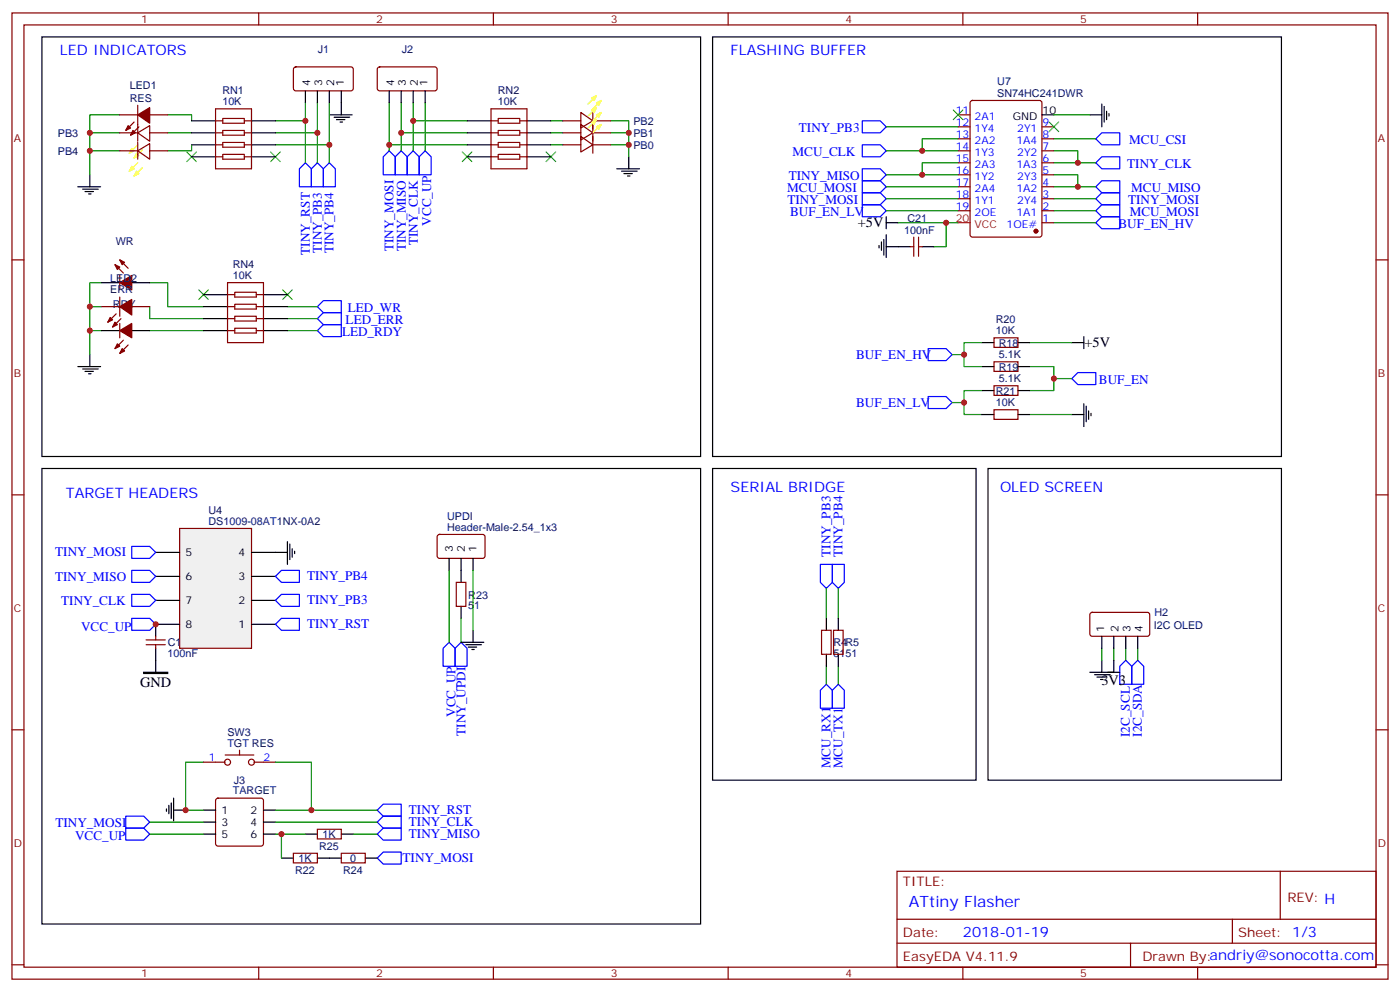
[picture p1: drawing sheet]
<svg xmlns="http://www.w3.org/2000/svg" width="412mm" height="292mm" viewBox="0 0 412 292" stroke-linecap="round" stroke-linejoin="round" font-family="sans-serif">
<g fill="none" stroke="#870000" stroke-width=".35">
<path d="M3.5 3.8h405.4v284.3h-405.4zM7.1 7.3h398.2v277.3h-398.2zM76.2 3.8v3.5M86.7 19.9l.4-.2h16.5l.5 .7-.1 5.9-.6 .4h-16.5l-.5-.7v-5.6zM111.4 19.9l.4-.2h16.5l.5 .7-.1 5.9-.6 .4h-16.5l-.5-.7v-5.6zM145.3 3.8v3.5M214.5 3.8v3.5M283.6 3.8v3.5M352.8 3.8v3.5M35.3 39.1h5.3M35.3 33.8h5.3M39.5 35.9l-2.5 2.5"/>
<path d="M40.6 39.1l3.5-2.1v4.6zM40.6 31v10.6M40.9 37.3l-2.4 2.5M44.1 39.1h5.3M44.1 33.8h5.3M63.5 39.1h2.1M63.5 35.6h2.1M63.5 32h10.6v17.7h-10.6zM65.6 38.4h6.4v1.4h-6.4zM65.6 34.9h6.4v1.4h-6.4zM72 39.1h2.1M72 35.6h2.1"/>
<path d="M144.6 39.1h2.2M144.6 35.6h2.2M144.6 32h10.6v17.7h-10.6zM146.8 38.4h6.3v1.4h-6.3zM146.8 34.9h6.3v1.4h-6.3zM153.1 39.1h2.1M153.1 35.6h2.1M165.8 39.1h5.3M165.8 35.6h5.3M171.1 33.1l3.5 2.5-3.5 2.1zM171.1 36.6l3.5 2.5-3.5 2.1zM174.6 39.1h5.3"/>
<path d="M174.6 35.6h5.3M174.6 33.1v12M282.2 33.8h3.6M282.2 37.3h3.6M286 29.8l.5-.2h19.7l.7 .4v39.1l-.4 .6-20 .1-.7-.5v-39zM306.9 37.3h3.5M35.3 44.4h5.3M40.6 44.4l3.5-2.1v4.5zM40.6 41.9v4.9M44.1 44.4h5.3M63.5 42.6h2.1M63.5 46.1h2.1"/>
<path d="M65.6 45.4h6.4v1.4h-6.4zM65.6 41.9h6.4v1.4h-6.4zM72 42.6h2.1M72 46.1h2.1M144.6 42.6h2.2M144.6 46.1h2.2M146.8 45.4h6.3v1.4h-6.3zM146.8 41.9h6.3v1.4h-6.3zM153.1 42.6h2.1M153.1 46.1h2.1M165.8 42.6h5.3M171.1 40.1l3.5 2.5-3.5 2.1z"/>
<path d="M174.6 42.6h5.3M282.2 44.4h3.6M282.2 58.5h3.6M282.2 55h3.6M282.2 51.4h3.6M282.2 47.9h3.6M282.2 40.9h3.6M306.9 44.4h3.5M306.9 58.5h3.5M306.9 55h3.5M306.9 51.4h3.5M306.9 47.9h3.5"/>
<path d="M306.9 40.9h3.5M3.5 76.5h3.6M33.9 77.9l2.4 2.5M35.3 76.5l2.4 2.5M268.1 72.6h1.1M269.2 69.8v5.6M270.6 69.8v5.6M270.6 72.6h1M282.2 62h3.6M306.9 65.5h3.5M306.9 62h3.5M405.3 76.5h3.6"/>
<path d="M30 90.2h5.3M34.2 92.4l-2.5 2.4M35.3 81.1v4.2M35.3 87.4v5.7M35.3 95.2v4.2M35.6 93.8l-2.4 2.4M38.8 90.2h5.3M67 90.2h2.1M67 86.7h2.1M67 83.2h10.6v17.6h-10.6zM67 97.3h2.1M67 93.8h2.1"/>
<path d="M69.1 96.6h6.4v1.4h-6.4zM69.1 93.1h6.4v1.4h-6.4zM69.1 89.5h6.4v1.4h-6.4zM69.1 86h6.4v1.4h-6.4zM75.5 90.2h2.1M75.5 86.7h2.1M75.5 97.3h2.1M75.5 93.8h2.1M292.8 99.4h7.1v2.8h-7.1zM36.3 100.1l-2.4 2.5M37.7 101.5l-2.4 2.5M292.8 106.5h7.1v2.8h-7.1z"/>
<path d="M292.8 113.5h7.1v2.8h-7.1zM292.8 120.6h7.1v2.8h-7.1zM3.5 145.6h3.6M129 157.5l.5-.2h12.9l.5 .7-.1 5.9-.6 .4h-13l-.4-.7v-5.6zM405.3 145.6h3.6M134.4 171.4h2.8v7h-2.8zM242 185.5h2.8v7h-2.8zM245.5 185.5h2.9v7h-2.9zM321.3 180.4l.4-.2 16.5 .1 .5 .6-.1 5.9-.6 .5-16.5-.1-.5-.7v-5.6zM3.5 214.8h3.6M405.3 214.8h3.6M60 224.3h6.3"/>
<path d="M63.7 235.1l.5-.2h12.7l.5 .2 .2 .5v12.7l-.2 .5-.5 .2h-12.7l-.5-.2-.2-.5v-12.7zM66.3 222.2h8.5M70.6 220.8v1.4M74.8 224.3h6.3M86.4 251.1h7.1v2.8h-7.1zM93.5 244.1h7v2.8h-7zM264.2 256.4h141.1v28.2h-141.1zM377.1 256.4v14.1M264.2 270.5h141.1M264.2 277.6h141.1M333 277.6v7M363 270.5v7.1"/>
<path d="M3.5 283.9h3.6M76.2 284.6v3.5M145.3 284.6v3.5M214.5 284.6v3.5M283.6 284.6v3.5M352.8 284.6v3.5M405.3 283.9h3.6"/>
<circle cx="67" cy="224.3" r=".88"/>
<circle cx="74.1" cy="224.3" r=".88"/>
</g>
<g fill="none" stroke="#000" stroke-width=".35">
<path d="M56.4 39.1h7.1M56.4 35.6h7.1M74.1 39.1h7M74.1 35.6h7M90 26.7v3.6M93.5 26.7v3.6M97 33.8h6.7M97 26.7v3.6M98.4 34.5h4.6M99.1 35.2h2.5M100.2 35.9h.7M100.5 26.7v7.1"/>
<path d="M114.7 26.7v3.6M118.2 26.7v3.6M121.7 26.7v3.6M125.2 26.7v3.6M137.6 39.1h7M137.6 35.6h7M155.2 39.1h7.1M155.2 35.6h7.1M306.9 33.8h3.5M321 33.8h3.6M324.6 30.6v6.7M325.3 31.3v4.6"/>
<path d="M326 32.7v2.5M326.7 33.4v.7M22.9 55h6.7M24.3 55.7h4.6M25 56.4h2.5M26.1 57.1h.7M26.5 51.4v3.6M56.4 46.1h7.1M56.4 42.6h7.1M74.1 46.1h7M74.1 42.6h7M137.6 46.1h7"/>
<path d="M137.6 42.6h7M155.2 46.1h7.1M155.2 42.6h7.1M181.7 49.7h6.7M183.1 50.4h4.6M183.8 51.1h2.5M184.9 51.8h.7M185.2 46.1v3.6M258.9 72.2v.8M259.6 71.2v2.5M260.3 70.5v4.6M261.1 65.5h3.5"/>
<path d="M261.1 63.8v3.5M261.1 69.1v6.7M261.1 72.6h7M271.6 72.6h3.6M30 97.3h5.3M30 83.2h5.3M38.8 97.3h5.3M38.8 83.2h5.3M60 97.3h7M60 93.8h7M60 90.2h7M60 86.7h7"/>
<path d="M77.6 97.3h7.1M77.6 93.8h7.1M77.6 90.2h7.1M77.6 86.7h7.1M319.3 99.1v3.5M22.9 107.9h6.7M24.3 108.6h4.6M25 109.3h2.5M26.1 110h.7M26.5 104.4v3.5M289.3 107.9h3.5M289.3 100.8h3.5"/>
<path d="M289.3 114.9h3.5M299.9 107.9h3.5M299.9 100.8h3.5M299.9 114.9h3.5M315.7 100.8h3.6M319.3 118.8v6.7M320 119.5v4.6M289.3 122h3.5M299.9 122h3.5M315.7 122h3.6M320.7 120.9v2.5M321.4 121.6v.7"/>
<path d="M132.3 164.3v3.6M135.8 164.3v7.1M135.8 178.4v3.6M139.3 164.3v3.6M135.8 189h6.7M137.2 189.7h4.6M137.9 190.4h2.5M139 191.1h.7M139.3 185.5v3.5M243.4 182v3.5M243.4 192.5v3.6M246.9 182v3.5"/>
<path d="M246.9 192.5v3.6M321 197.8h8.8M322.4 198.5h4.6M323.1 199.2h2.5M324.2 200h.7M324.6 187.3v3.5M324.6 194.3v3.5M328.1 187.3v3.5M328.1 194.3v3.5M331.6 187.3v3.5M335.1 187.3v3.5M49 238.1v.7"/>
<path d="M49.7 237v2.5M50.4 236.3v4.6M51.2 238.4h3.5M51.2 234.9v6.7M60 238.4h3.5M77.6 238.4h3.5M60 241.9h3.5M60 245.5h3.5M77.6 241.9h3.5M77.6 245.5h3.5M82.9 252.5h3.5M90 245.5h3.5"/>
<path d="M93.5 252.5h3.5M100.5 245.5h3.6"/>
</g>
<g fill="none" stroke="#008700" stroke-width=".35">
<path d="M26.5 39.1h8.8M35.3 33.8h-8.8v17.6M49.4 33.8h7v1.8M49.4 39.1h7M81.1 39.1h12.4M90 30.3v5.3h-8.9M90 35.6v12.3M93.5 30.3v17.6M97 30.3v17.6M114.7 30.3v14.1M118.2 39.1h19.4M118.2 30.3v14.1"/>
<path d="M121.7 30.3v14.1M121.7 35.6h15.9M125.2 30.3v14.1M162.3 39.1h3.5M162.3 35.6h3.5M179.9 35.6h5.3v10.5M179.9 39.1h5.3M261.1 37.3h21.1M310.4 33.8h10.6M26.5 44.4h8.8M56.4 42.6v1.8h-7M81.1 42.6h15.9"/>
<path d="M114.7 42.6h22.9M162.3 42.6h3.5M179.9 42.6h5.3M261.1 44.4h21.1M261.1 51.4h21.1M261.1 58.5h21.1M261.1 55h21.1M282.2 40.9h-10.6v3.5M282.2 47.9h-10.6v3.5M310.4 51.4h7.1v3.6M310.4 44.4h7.1v3.5M310.4 58.5h12.4"/>
<path d="M310.4 55h12.4M310.4 47.9h12.4M310.4 40.9h12.4M261.1 62h21.1M264.6 65.5h17.6M278.7 65.5v7.1h-3.5M310.4 65.5h12.4M310.4 62h12.4M26.5 97.3h3.5M26.5 90.2h3.5M30 83.2h-3.5v21.2M44.1 90.2v3.6h15.9"/>
<path d="M44.1 83.2h5.3v7h10.6M44.1 97.3h15.9M84.7 97.3h8.8M84.7 90.2h8.8M84.7 93.8h8.8M280.5 104.4h3.5M280.5 118.5h3.5M289.3 114.9h-5.3v7.1h5.3M289.3 100.8h-5.3v7.1h5.3M303.4 107.9h7v7h-7M303.4 100.8h12.3M310.4 111.4h5.3"/>
<path d="M303.4 122h12.3M132.3 167.9v21.1M139.3 167.9v17.6M243.4 173.1v8.9M246.9 173.1v8.9M135.8 182v7M243.4 196.1v5.3M246.9 196.1v5.3M324.6 190.8v3.5M328.1 190.8v3.5M331.6 190.8v3.5M335.1 190.8v3.5"/>
<path d="M60 224.3h-5.3v14.1h5.3M81.1 224.3h10.6v14.1M81.1 238.4h30M44.1 245.5h15.9M44.1 241.9h15.9M81.1 241.9h30M81.1 245.5h8.9M82.9 245.5v7M104.1 245.5h7"/>
</g>
<g fill="none" stroke="#00f" stroke-width=".35">
<path d="M254 35.6h5.3l1.8 1.7-1.8 1.8h-5.3zM90 47.9l1.7 1.8v5.3h-3.5v-5.3zM93.5 47.9l1.7 1.8v5.3h-3.5v-5.3zM95.2 49.7l1.8-1.8 1.8 1.8v5.3h-3.6zM114.7 44.4l1.7 1.7v5.3h-3.5v-5.3zM118.2 44.4l1.7 1.7v5.3h-3.5v-5.3zM121.7 44.4l1.8 1.7v5.3h-3.6v-5.3zM125.2 44.4l1.8 1.7v5.3h-3.5v-5.3zM254 42.6h5.3l1.8 1.8-1.8 1.7h-5.3zM254 49.7h5.3l1.8 1.7-1.8 1.8h-5.3zM254 56.7h5.3l1.8 1.8-1.8 1.8h-5.3zM254 53.2h5.3l1.8 1.8-1.8 1.7h-5.3z"/>
<path d="M322.8 58.5l1.8-1.8h5.2v3.6h-5.2zM322.8 55l1.8-1.8h5.2v3.5h-5.2zM322.8 47.9l1.8-1.8h5.2v3.6h-5.2zM322.8 40.9l1.8-1.8h5.2v3.5h-5.2zM254 60.3h5.3l1.8 1.7-1.8 1.8h-5.3zM322.8 65.5l1.8-1.7h5.2v3.5h-5.2zM322.8 62l1.8-1.7h5.2v3.5h-5.2zM95.2 88.5h5.3v3.5h-5.3l-1.7-1.8zM95.2 92h5.3v3.5h-5.3l-1.7-1.7zM95.2 95.5h5.3v3.6h-5.3l-1.7-1.8zM273.4 102.6h5.3l1.8 1.8-1.8 1.7h-5.3zM273.4 116.7h5.3l1.8 1.8-1.8 1.7h-5.3z"/>
<path d="M317.5 109.6h5.3v3.6h-5.3l-1.8-1.8zM241.7 166.1h3.5v5.3l-1.8 1.7-1.7-1.7zM245.2 166.1h3.5v5.3l-1.8 1.7-1.7-1.7zM132.3 189l1.8 1.8v5.3h-3.6v-5.3zM135.8 189l1.8 1.8v5.3h-3.5v-5.3zM329.8 196.1l1.8-1.8 1.8 1.8v5.3h-3.6zM335.1 194.3l1.8 1.8v5.3h-3.5v-5.3zM243.4 201.4l1.8 1.7v5.3h-3.5v-5.3zM246.9 201.4l1.8 1.7v5.3h-3.5v-5.3zM111.1 238.4l1.8-1.8h5.3v3.6h-5.3zM37 240.2h5.3l1.8 1.7-1.8 1.8h-5.3zM37 243.7h5.3l1.8 1.8-1.8 1.7h-5.3z"/>
<path d="M111.1 245.5l1.8-1.8h5.3v3.5h-5.3zM111.1 241.9l1.8-1.7h5.3v3.5h-5.3zM111.1 252.5l1.8-1.7h5.3v3.5h-5.3z"/>
</g>
<g fill="none" stroke="#ff0" stroke-width=".35">
<path d="M174.3 28.9l1.4-.7-.7 1.4zM174.3 32.4l1.4-.7-.7 1.4zM174.3 35.9l1.4-.7-.7 1.4zM175.7 30.3l1.4-.7-.7 1.4zM175.7 33.8l1.4-.7-.7 1.4zM175.7 37.3l1.4-.7-.7 1.4zM175.7 28.2l-2.5 2.4M175.7 31.7l-2.5 2.4M175.7 35.2l-2.5 2.5M177.1 29.6l-2.5 2.4M177.1 33.1l-2.5 2.5M177.1 36.6l-2.5 2.5"/>
<path d="M38.8 43.7l.7 .7-1.4 .7zM38.8 49l.7 .7-1.4 .7zM40.2 45.1l.7 .7-1.4 .7zM40.2 50.4l.7 .7-1.4 .7zM40.6 42.6l-2.5 2.5M40.6 47.9l-2.5 2.5M42 44l-2.5 2.5M42 49.3l-2.5 2.5"/>
</g>
<g fill="#870000" stroke="#870000" stroke-width=".35">
<path d="M35.3 97.3l3.5-2.1v4.2z"/>
<path d="M34.6 101.2l.7 .7-1.4 .7z"/>
<path d="M36 102.6l.7 .7-1.4 .7z"/>
<path d="M35.3 83.2l3.5-2.1v4.2z"/>
<path d="M33.9 77.9l1.4 .7-.7 .7z"/>
<path d="M35.3 76.5l1.4 .7-.7 .7z"/>
<path d="M37.7 37l.8 .7-1.5 .7z"/>
<path d="M39.2 38.4l.7 .7-1.4 .7z"/>
<path d="M40.6 33.8l3.5-2.1v4.6z"/>
<path d="M32.5 93.4l.7 .7-1.5 .7z"/>
<path d="M33.9 94.8l.7 .7-1.4 .7z"/>
<path d="M35.3 90.2l3.5-2.1v4.6z"/>
<circle cx="305.2" cy="68" r=".53"/>
</g>
<g fill="none" stroke="#3c3" stroke-width=".35">
<path d="M280.8 32.4l2.8 2.8M283.6 32.4l-2.8 2.8M309 35.9l2.9 2.8M311.9 35.9l-2.9 2.8M55 44.7l2.9 2.9M57.9 44.7l-2.9 2.9M79.7 44.7l2.8 2.9M82.5 44.7l-2.8 2.9M136.2 44.7l2.8 2.9M139 44.7l-2.8 2.9M160.9 44.7l2.8 2.9M163.7 44.7l-2.8 2.9"/>
<path d="M58.6 85.3l2.8 2.8M61.4 85.3l-2.8 2.8M83.3 85.3l2.8 2.8M86.1 85.3l-2.8 2.8"/>
</g>
<path d="M282.2 65.5h3.6" fill="none" stroke="#f00" stroke-width=".35"/>
<path d="M52.9 155.5h21.2v35.3h-21.2z" fill="#f0f0f0" stroke="#870000" stroke-width=".35"/>
<g fill="none" stroke="#000" stroke-width=".35">
<path d="M12.3 10.9h194.1v123.4h-194.1zM209.9 10.9h167.6v123.4h-167.6zM12.3 137.9h194.1v134h-194.1zM209.9 137.9h77.6v91.7h-77.6zM291 137.9h86.5v91.7h-86.5zM84.7 159.4v6.7M45.9 176.7h7M45.9 169.6h7M45.9 162.6h7M74.1 176.7h7M74.1 169.6h7M74.1 162.6h10.6"/>
<path d="M85.4 160.1v4.6M86.1 161.5v2.5M86.8 162.2v.7M45.9 190.8v7M52.9 183.7h-7v3.6M74.1 183.7h7M97 252.5h3.5M107.6 252.5h3.5"/>
</g>
<path d="M38.8 160.8h5.3l1.8 1.8-1.8 1.7h-5.3zM38.8 167.9h5.3l1.8 1.7-1.8 1.8h-5.3zM38.8 174.9h5.3l1.8 1.8-1.8 1.7h-5.3zM81.1 176.7l1.8-1.8h5.3v3.5h-5.3zM81.1 169.6l1.8-1.7h5.3v3.5h-5.3zM38.8 182h5.3l1.8 1.7-1.8 1.8h-5.3zM81.1 183.7l1.8-1.7h5.3v3.5h-5.3z" fill="none" stroke="#00f" stroke-width=".35"/>
<path d="M43 189.7h5.7M43 188.3h5.7M45.9 187.3v1M45.9 189.7v1.1M100.5 251.1h7.1v2.8h-7.1z" fill="none" stroke="#870000" stroke-width=".35"/>
<path d="M42.3 197.8h7.1v.4h-7.1z" fill="#000" stroke="#000" stroke-width=".35"/>
<g fill="#c00">
<circle cx="26.5" cy="97.3" r=".88"/>
<circle cx="26.5" cy="90.2" r=".88"/>
<circle cx="26.5" cy="44.4" r=".88"/>
<circle cx="26.5" cy="39.1" r=".88"/>
<circle cx="185.2" cy="39.1" r=".88"/>
<circle cx="185.2" cy="42.6" r=".88"/>
<circle cx="93.5" cy="39.1" r=".88"/>
<circle cx="97" cy="42.6" r=".88"/>
<circle cx="90" cy="35.6" r=".88"/>
<circle cx="114.7" cy="42.6" r=".88"/>
<circle cx="118.2" cy="39.1" r=".88"/>
<circle cx="121.7" cy="35.6" r=".88"/>
<circle cx="310.4" cy="111.4" r=".88"/>
<circle cx="284" cy="104.4" r=".88"/>
<circle cx="284" cy="118.5" r=".88"/>
<circle cx="278.7" cy="65.5" r=".88"/>
<circle cx="271.6" cy="44.4" r=".88"/>
<circle cx="271.6" cy="51.4" r=".88"/>
<circle cx="317.5" cy="55" r=".88"/>
<circle cx="317.5" cy="47.9" r=".88"/>
<circle cx="82.9" cy="245.5" r=".88"/>
<circle cx="54.7" cy="238.4" r=".88"/>
<circle cx="91.7" cy="238.4" r=".88"/>
<circle cx="45.9" cy="183.7" r=".88"/>
</g>
<text font-size="4.6" fill="#00f" x="267.8" y="267">ATtiny Flasher</text>
<g font-size="4.2" fill="#00f">
<text x="17.6" y="16.2">LED INDICATORS</text>
<text x="215.2" y="16.2">FLASHING BUFFER</text>
<text x="19.4" y="146.7">TARGET HEADERS</text>
<text x="215.2" y="144.9">SERIAL BRIDGE</text>
<text x="294.6" y="144.9">OLED SCREEN</text>
<text x="283.6" y="275.8">2018-01-19</text>
</g>
<g font-size="4.2">
<text x="252.7" y="66.9">+5V</text>
<text x="319.4" y="102.2">+5V</text>
<text x="41.3" y="202.2">GND</text>
<text x="324.4" y="201.7">3V3</text>
</g>
<g font-size="3.9" fill="#00f">
<text x="235.3" y="39">TINY_PB3</text>
<text x="233.5" y="46">MCU_CLK</text>
<text x="332.6" y="42.4">MCU_CSI</text>
<text x="232.3" y="53">TINY_MISO</text>
<text x="332.1" y="49.4">TINY_CLK</text>
<text x="231.9" y="56.6">MCU_MOSI</text>
<text x="333.2" y="56.4">MCU_MISO</text>
<text x="231.9" y="60">TINY_MOSI</text>
<text x="232.7" y="63.5">BUF_EN_LV</text>
<text x="332.3" y="60.1">TINY_MOSI</text>
<text x="332.8" y="63.5">MCU_MOSI</text>
<text x="127" y="66.4" transform="rotate(-90 127 66.4)">VCC_UP</text>
<text x="329.5" y="67.1">BUF_EN_HV</text>
<text x="91.3" y="74.9" transform="rotate(-90 91.3 74.9)">TINY_RST</text>
<text x="94.8" y="74.4" transform="rotate(-90 94.8 74.4)">TINY_PB3</text>
<text x="98.3" y="74.6" transform="rotate(-90 98.3 74.6)">TINY_PB4</text>
<text x="115.9" y="73.9" transform="rotate(-90 115.9 73.9)">TINY_MOSI</text>
<text x="119.5" y="74" transform="rotate(-90 119.5 74)">TINY_MISO</text>
<text x="123.1" y="72.1" transform="rotate(-90 123.1 72.1)">TINY_CLK</text>
<text x="101.8" y="95.3">LED_ERR</text>
<text x="102.4" y="91.8">LED_WR</text>
<text x="100.7" y="98.8">LED_RDY</text>
<text x="252.2" y="105.6">BUF_EN_HV</text>
<text x="323.7" y="113">BUF_EN</text>
<text x="252.2" y="119.7">BUF_EN_LV</text>
<text x="16.3" y="163.8">TINY_MOSI</text>
<text x="244.6" y="163.8" transform="rotate(-90 244.6 163.8)">TINY_PB3</text>
<text x="248.1" y="163.8" transform="rotate(-90 248.1 163.8)">TINY_PB4</text>
<text x="16.3" y="170.9">TINY_MISO</text>
<text x="90.5" y="170.8">TINY_PB4</text>
<text x="18" y="177.9">TINY_CLK</text>
<text x="90.5" y="177.9">TINY_PB3</text>
<text x="23.9" y="185.6">VCC_UP</text>
<text x="90.5" y="184.9">TINY_RST</text>
<text x="134.1" y="211" transform="rotate(-90 134.1 211)">VCC_UP</text>
<text x="137.1" y="216.5" transform="rotate(-90 137.1 216.5)">TINY_UPDI</text>
<text x="332.9" y="216.9" transform="rotate(-90 332.9 216.9)">I2C_SCL</text>
<text x="336.3" y="216.8" transform="rotate(-90 336.3 216.8)">I2C_SDA</text>
<text x="244.6" y="226.1" transform="rotate(-90 244.6 226.1)">MCU_RX1</text>
<text x="248.2" y="226.1" transform="rotate(-90 248.2 226.1)">MCU_TX1</text>
<text x="120.4" y="239.6">TINY_RST</text>
<text x="16.3" y="243.3">TINY_MOSI</text>
<text x="120.4" y="243.1">TINY_CLK</text>
<text x="22.1" y="247.3">VCC_UP</text>
<text x="120.4" y="246.7">TINY_MISO</text>
<text x="118.6" y="253.6">TINY_MOSI</text>
</g>
<g font-size="3.9" fill="#800">
<text x="266" y="260.6">TITLE:</text>
<text x="379.2" y="265.6">REV: H</text>
<text x="266" y="275.8">Date:</text>
<text x="364.8" y="275.8">Sheet: 1/3</text>
<text x="266" y="282.9">EasyEDA V4.11.9</text>
<text x="336.5" y="282.9">Drawn By:andriy@sonocotta.com</text>
</g>
<g font-size="3.2" fill="#800">
<text x="41.6" y="6.8">1</text>
<text x="110.8" y="6.8">2</text>
<text x="179.9" y="6.8">3</text>
<text x="249.1" y="6.8">4</text>
<text x="318.2" y="6.8">5</text>
<text x="4.1" y="41.9">A</text>
<text x="405.9" y="41.9">A</text>
<text x="4.1" y="111.1">B</text>
<text x="405.9" y="111.1">B</text>
<text x="4.1" y="180.2">C</text>
<text x="405.9" y="180.2">C</text>
<text x="4.1" y="249.3">D</text>
<text x="405.9" y="249.3">D</text>
<text x="41.6" y="287.6">1</text>
<text x="110.8" y="287.6">2</text>
<text x="179.9" y="287.6">3</text>
<text x="249.1" y="287.6">4</text>
<text x="318.2" y="287.6">5</text>
</g>
<g font-size="3.2" fill="#000080">
<text x="93.6" y="15.5">J1</text>
<text x="118.3" y="15.5">J2</text>
<text x="38.2" y="29.9">RES</text>
<text x="38.2" y="26.1">LED1</text>
<text x="65.5" y="27.8">RN1</text>
<text x="146.6" y="27.8">RN2</text>
<text x="293.8" y="28.5">SN74HC241DWR</text>
<text x="293.8" y="25.1">U7</text>
<text x="65.5" y="31">10K</text>
<text x="146.6" y="31">10K</text>
<text x="17" y="40.2">PB3</text>
<text x="186.6" y="40.2">PB1</text>
<text x="186.6" y="36.7">PB2</text>
<text x="17" y="45.5">PB4</text>
<text x="186.6" y="43.7">PB0</text>
<text x="267.3" y="65.3">C21</text>
<text x="266.4" y="68.7">100nF</text>
<text x="34.1" y="72">WR</text>
<text x="32.5" y="83">LED2</text>
<text x="68.6" y="82.1">10K</text>
<text x="68.6" y="78.7">RN4</text>
<text x="32.4" y="86.4">ERR</text>
<text x="33.3" y="90.7">RDY</text>
<text x="293.3" y="95">R20</text>
<text x="293.3" y="98.4">10K</text>
<text x="294.2" y="105.4">5.1K</text>
<text x="294.2" y="102.1">R18</text>
<text x="294.2" y="112.5">5.1K</text>
<text x="294.2" y="109.2">R19</text>
<text x="293.3" y="119.5">10K</text>
<text x="293.3" y="116.2">R21</text>
<text x="61.4" y="154.4">DS1009-08AT1NX-0A2</text>
<text x="61.4" y="151.2">U4</text>
<text x="131.7" y="153.1">UPDI</text>
<text x="131.7" y="156.2">Header-Male-2.54_1x3</text>
<text x="137.9" y="179.3">51</text>
<text x="137.9" y="176.2">R23</text>
<text x="339.9" y="185">I2C OLED</text>
<text x="340.1" y="181.3">H2</text>
<text x="49.4" y="190.2">C1</text>
<text x="245.5" y="190.1">R4R5</text>
<text x="49.4" y="193.4">100nF</text>
<text x="245.5" y="193.4">5151</text>
<text x="67" y="219.7">TGT RES</text>
<text x="67" y="216.5">SW3</text>
<text x="68.6" y="233.7">TARGET</text>
<text x="68.9" y="230.6">J3</text>
<text x="94" y="250.1">R25</text>
<text x="95" y="246.6">1K</text>
<text x="86.9" y="257.2">R22</text>
<text x="87.9" y="253.7">1K</text>
<text x="101" y="257.2">R24</text>
<text x="103.2" y="253.7">0</text>
</g>
<g font-size="3.2">
<text x="91.4" y="25.4" transform="rotate(-90 91.4 25.4)">4</text>
<text x="94.9" y="25.4" transform="rotate(-90 94.9 25.4)">3</text>
<text x="98.4" y="25.4" transform="rotate(-90 98.4 25.4)">2</text>
<text x="101.2" y="25.4" transform="rotate(-90 101.2 25.4)">1</text>
<text x="116.1" y="25.4" transform="rotate(-90 116.1 25.4)">4</text>
<text x="119.6" y="25.4" transform="rotate(-90 119.6 25.4)">3</text>
<text x="123.1" y="25.4" transform="rotate(-90 123.1 25.4)">2</text>
<text x="125.9" y="25.4" transform="rotate(-90 125.9 25.4)">1</text>
<text x="298.3" y="35.2">GND</text>
<text x="307.1" y="33.4">10</text>
<text x="54.7" y="163.6">5</text>
<text x="70.3" y="163.6">4</text>
<text x="133.3" y="162.6" transform="rotate(-90 133.3 162.6)">3</text>
<text x="136.9" y="162.6" transform="rotate(-90 136.9 162.6)">2</text>
<text x="140.4" y="162.6" transform="rotate(-90 140.4 162.6)">1</text>
<text x="54.7" y="170.7">6</text>
<text x="70.3" y="170.7">3</text>
<text x="54.7" y="177.7">7</text>
<text x="70.3" y="177.7">2</text>
<text x="54.7" y="184.8">8</text>
<text x="70.3" y="184.8">1</text>
<text x="325.3" y="185.9" transform="rotate(-90 325.3 185.9)">1</text>
<text x="329.5" y="185.9" transform="rotate(-90 329.5 185.9)">2</text>
<text x="333" y="185.9" transform="rotate(-90 333 185.9)">3</text>
<text x="336.5" y="185.9" transform="rotate(-90 336.5 185.9)">4</text>
<text x="65.3" y="239.5">1</text>
<text x="73.8" y="239.5">2</text>
<text x="65.3" y="243">3</text>
<text x="73.8" y="243">4</text>
<text x="65.3" y="246.5">5</text>
<text x="73.8" y="246.5">6</text>
</g>
<g font-size="3.2" fill="#00f">
<text x="281.5" y="33.4">11</text>
<text x="287.1" y="35.2">2A1</text>
<text x="281.5" y="37">12</text>
<text x="281.5" y="40.5">13</text>
<text x="287.1" y="38.7">1Y4</text>
<text x="299.6" y="38.7">2Y1</text>
<text x="307.1" y="40.5">8</text>
<text x="307.1" y="37">9</text>
<text x="281.5" y="44">14</text>
<text x="281.5" y="47.6">15</text>
<text x="287.1" y="42.3">2A2</text>
<text x="287.1" y="45.8">1Y3</text>
<text x="299.4" y="42.3">1A4</text>
<text x="299.6" y="45.8">2Y2</text>
<text x="307.1" y="47.6">6</text>
<text x="307.1" y="44">7</text>
<text x="281.5" y="51.1">16</text>
<text x="287.1" y="49.3">2A3</text>
<text x="287.1" y="52.8">1Y2</text>
<text x="299.4" y="49.3">1A3</text>
<text x="299.6" y="52.8">2Y3</text>
<text x="307.1" y="51.1">5</text>
<text x="281.5" y="54.6">17</text>
<text x="281.5" y="58.1">18</text>
<text x="287.1" y="56.4">2A4</text>
<text x="287.1" y="59.9">1Y1</text>
<text x="299.4" y="56.4">1A2</text>
<text x="299.6" y="59.9">2Y4</text>
<text x="307.1" y="58.1">3</text>
<text x="307.1" y="54.6">4</text>
<text x="281.5" y="61.7">19</text>
<text x="287.1" y="63.4">2OE</text>
<text x="299.4" y="63.4">1A1</text>
<text x="307.1" y="65.2">1</text>
<text x="307.1" y="61.7">2</text>
<text x="296.5" y="67">1OE#</text>
<text x="61.5" y="223.9">1</text>
<text x="77.6" y="223.9">2</text>
</g>
<g font-size="3.2" fill="#f00">
<text x="281.5" y="65.2">20</text>
<text x="287.1" y="67">VCC</text>
</g>
</svg>
